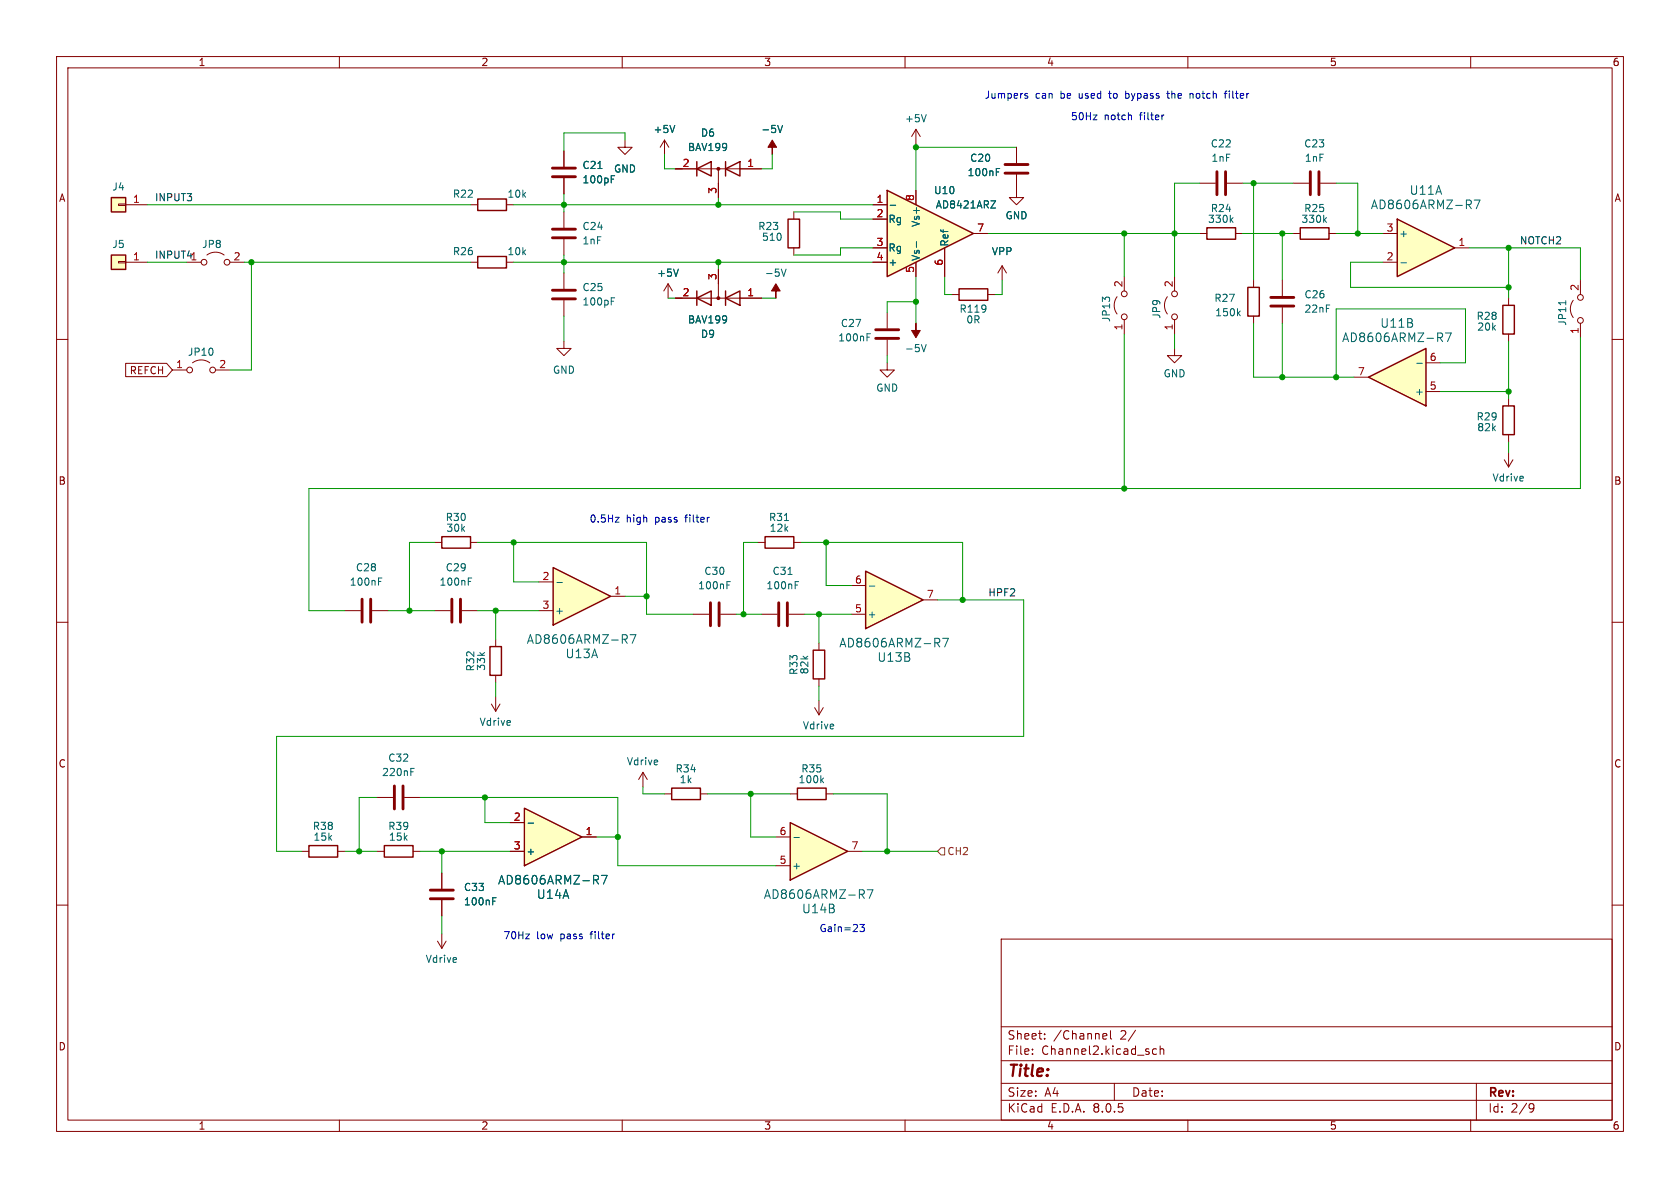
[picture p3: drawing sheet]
<svg xmlns="http://www.w3.org/2000/svg" width="297mm" height="210mm" viewBox="0 0 297 210" stroke-linecap="round" stroke-linejoin="round" font-family="sans-serif">
<g fill="none" stroke="#840000" stroke-width=".18">
<path d="M10 10h277v190h-277zM12 12h273v186h-273zM60 10v2M110 10v2M160 10v2M210 10v2M260 10v2M99.7 26.7v2.8M99.7 31.5v2.8M110.5 24.8v1.2h1.3l-1.3 1.3-1.3-1.3h1.3M117.5 24.8l-.8 1.2M117.5 24.8v2.5"/>
<path d="M117.5 24.8l.7 1.2M119.4 29.8h15.2M127 29.8v5.1M140.3 37.5v1.2M10 60h2M33 46.4h2.6M36.6 45.1a2.54 2.54 0 0 1 3 0M40.6 46.4h2.6M99.7 48.3v2.8M99.7 53.1v2.8M140.3 43.8v1.3M156.8 55.2v2.8"/>
<path d="M285 60h2M30.5 65.4h2.5M34 64.1a2.54 2.54 0 0 1 3.1 0M38.1 65.4h2.5M156.8 64.1v1.3h1.3l-1.3 1.3-1.2-1.3h1.2M156.8 60.1v2.8M134 95.9h1.3M140.3 95.9h1.3M10 110h2M87.6 113v1.3M87.6 119.4v1.3M285 110h2"/>
<path d="M113.7 136.5l-.8 1.3M113.7 136.5v2.6M113.7 136.5l.7 1.3M10 160h2M285 160h2M177 166h108v32h-108zM60 198v2M110 198v2M160 198v2M177 194.5h108M177 191.5h108M177 187.5h108"/>
<path d="M177 181.5h108M182.5 186.3v.1M182.5 185.5v.1M184.7 183.6v.1M184.7 182.8v.1M195.2 182.7l.4 .1 .1 .3-.7 .1M195.6 183.6l-.4 .1M196.3 182.2v1.3l.2 .2M197 191.5v3M200.7 182.1l-1.2 2M204.5 185.5l-.5-.1-.3 .3v.4l.2 .2h.6M205.1 185.5l.2-.1 .4 .1v.9"/>
<path d="M205.1 184.9v1.5M210 198v2M260 198v2M261 191.5v6.5M270.6 195.1l.5 .1a.99 .99 0 0 1-.4 1.4h-.2M271.2 195.7l-.3 .3h-.3"/>
<circle cx="36.1" cy="46.4" r=".51"/>
<circle cx="40.1" cy="46.4" r=".51"/>
<circle cx="33.5" cy="65.4" r=".51"/>
<circle cx="37.6" cy="65.4" r=".51"/>
</g>
<path d="M123.2 28.6v2.5M123.2 29.8l2.5-1.2v2.5zM128.3 28.6v2.5M128.3 29.8l2.5-1.2v2.5zM139.3 38.7h2.1v5.1h-2.1zM135.3 94.9h5v2h-5zM86.6 114.3h2v5.1h-2z" fill="none" stroke="#840000" stroke-width=".25"/>
<path d="M105.7 29.8h.7M108.1 31.7h.4M119.3 22.2l-.4 1.2M137.5 22.2l.4 1.2 .4-1.2M108.1 53.3h.4M108.1 52.6h.6M153.3 59.6h.4M153.3 59h.6M138.7 92h.7" fill="none" stroke="#006464" stroke-width=".18"/>
<path d="M97.7 31.2h4M97.7 29.7h4M97.7 52.8h4M97.7 51.3h4M154.8 58.3h4.1M154.8 59.8h4.1" fill="none" stroke="#840000" stroke-width=".51"/>
<g fill="#840000" stroke="#840000" stroke-width=".18">
<path d="M136.5 24.8l.8 1.2h-.8v1.3v-1.3h-.7z"/>
<circle cx="127" cy="29.8" r=".25"/>
</g>
<path d="M19.7 34.9h2.5v2.6h-2.5z" fill="#ffffc2"/>
<path d="M21 36.1h1.2v.2h-1.2zM22.2 36.2h3.8M53.3 150.5h1.3M59.7 150.5h1.3M66.7 150.5h1.2M66.7 141h2.8M71.5 141h2.8M73 150.5h1.3" fill="none" stroke="#840000" stroke-width=".18"/>
<path d="M19.7 34.9h2.5v2.6h-2.5zM54.6 149.5h5.1v2h-5.1zM67.9 149.5h5.1v2h-5.1z" fill="none" stroke="#840000" stroke-width=".25"/>
<path d="M69.7 138.9v4.1M71.2 138.9v4.1" fill="none" stroke="#840000" stroke-width=".51"/>
<path d="M72.6 136.4h.5M72.6 135.8h.6" fill="none" stroke="#006464" stroke-width=".18"/>
<path d="M19.7 45.1h2.5v2.5h-2.5z" fill="#ffffc2"/>
<path d="M21 46.2h1.2v.3h-1.2zM22.2 46.4h3.8" fill="none" stroke="#840000" stroke-width=".18"/>
<path d="M19.7 45.1h2.5v2.5h-2.5z" fill="none" stroke="#840000" stroke-width=".25"/>
<path d="M241.9 66.7l10.2-5.1v10.2z" fill="#ffffc2"/>
<path d="M84.5 35.2h5v2h-5zM84.5 45.3h5v2.1h-5zM241.9 66.7l10.2-5.1v10.2z" fill="none" stroke="#840000" stroke-width=".25"/>
<g fill="none" stroke="#840000" stroke-width=".18">
<path d="M83.2 36.2h1.3M89.5 36.2h1.3M83.2 46.4h1.3M89.5 46.4h1.3M278.1 53.1a2.53 2.53 0 0 0 0 3M279.4 49.5v2.6M279.4 57.2v2.5M239.4 66.7h2.5M252.1 69.2h2.5M252.1 64.1h2.5M265.9 81.3l.8 1.3M266.7 80v2.6"/>
<path d="M267.5 81.3l-.8 1.3M78.1 154.3v2.8M78.1 159.1v2.8M77.3 166.4l.8 1.2M78.1 165.1v2.5M78.9 166.4l-.8 1.2"/>
<circle cx="279.4" cy="56.6" r=".51"/>
<circle cx="279.4" cy="52.6" r=".51"/>
</g>
<path d="M254.5 59.7l.5 .7M254.9 58.9l.1 .3-.1 .4M255.5 58.9h1.1l-.7 1.5M276.8 53.2v.7M250.5 64.2h.9M87.1 159.3h.4M87.1 158.7h.6" fill="none" stroke="#006464" stroke-width=".18"/>
<path d="M76.1 157.4h4M76.1 158.9h4" fill="none" stroke="#840000" stroke-width=".51"/>
<path d="M92.7 142.9l10.2 5.1-10.2 5z" fill="#ffffc2"/>
<path d="M220.6 50.8h2v5.1h-2zM265.7 71.8h2v5h-2zM92.7 142.9l10.2 5.1-10.2 5z" fill="none" stroke="#840000" stroke-width=".25"/>
<path d="M221.6 49.5v1.3M221.6 55.9v1.3M99.7 60.3v1.3h1.3l-1.3 1.3-1.3-1.3h1.3M266.7 70.5v1.3M266.7 76.8v1.3M90.2 145.4h2.5M90.2 150.5h2.5M102.9 148h2.5" fill="none" stroke="#840000" stroke-width=".18"/>
<path d="M218.9 55.3l.4 .5M219.3 55l-.5 .5M93.4 145.5h.9M105.3 155.5l.5 .8M105.7 154.8l.1 .2-.1 .5M106.3 154.7h1l-.6 1.6" fill="none" stroke="#006464" stroke-width=".18"/>
<path d="M247 38.7l10.2 5.1-10.2 5.1z" fill="#ffffc2"/>
<path d="M247 38.7l10.2 5.1-10.2 5.1zM265.7 54h2v5.1h-2z" fill="none" stroke="#840000" stroke-width=".25"/>
<path d="M99.7 37.5v2.8M99.7 42.3v2.8M244.5 46.4h2.5M244.5 41.3h2.5M257.2 43.8h2.5M266.7 52.7v1.3M266.7 59.1v1.2" fill="none" stroke="#840000" stroke-width=".18"/>
<path d="M259.6 36.2l.5 .7M260 35.4l.1 .3-.1 .4M260.6 35.4h1l-.6 1.5M247.7 46.5h.9" fill="none" stroke="#006464" stroke-width=".18"/>
<path d="M97.7 42h4M97.7 40.5h4" fill="none" stroke="#840000" stroke-width=".51"/>
<path d="M156.8 33.7l15.3 7.6-15.3 7.6z" fill="#ffffc2"/>
<path d="M156.8 33.7l15.3 7.6-15.3 7.6zM169.5 51.1h5.1v2h-5.1zM229.9 40.3h5v2h-5zM118.7 139.3h5.1v2.1h-5.1z" fill="none" stroke="#840000" stroke-width=".25"/>
<g fill="none" stroke="#840000" stroke-width=".18">
<path d="M154.3 36.2h2.5M154.3 38.7h2.5M161.9 22.9v2.5M161.9 33.7v2.5M161.9 22.9l-.7 1.2M161.9 22.9l.8 1.2M179.7 30.9v4h1.3l-1.3 1.3-1.3-1.3h1.3M179.7 26v2.8M228.6 32.4h2.8M233.4 32.4h2.8M154.3 43.8h2.5M154.3 46.4h2.5"/>
<path d="M161.9 46.4v2.5M167 43.8v5.1M168.3 52.1h1.2M172.1 41.3h2.5M174.6 52.1h1.3M177.2 47l-.8 1.3M177.2 47v2.5M177.2 47l.7 1.3M197.5 52.5a2.55 2.55 0 0 0 0 3M198.8 48.9v2.5M198.8 56.5v2.6M206.4 52.5a2.55 2.55 0 0 0 0 3"/>
<path d="M207.6 48.9v2.5M207.6 56.5v2.6M228.6 41.3h1.3M234.9 41.3h1.3M207.6 61.6v1.3h1.3l-1.3 1.2-1.2-1.2h1.2M122.6 108.6h2.7M127.4 108.6h2.8M86.9 124.5l.7 1.2M87.6 123.2v2.5M88.4 124.5l-.8 1.2M117.5 140.3h1.2M123.8 140.3h1.3"/>
<circle cx="198.8" cy="51.9" r=".51"/>
<circle cx="198.8" cy="56" r=".51"/>
<circle cx="207.6" cy="56" r=".51"/>
<circle cx="207.6" cy="51.9" r=".51"/>
</g>
<path d="M157.4 36.3h.9M163.7 20.3l-.4 1.2M175.2 35.5h.8l-.8 1.3h.8M176.1 30.4h.5M176.1 29.8h.6M234.1 38.8l.4 .5M234.5 38.5l-.5 .5M162 42.7v1M162.9 60.9l.4 1.3 .4-1.3M128.5 103.4h.4M128.5 102.8h.6" fill="none" stroke="#006464" stroke-width=".18"/>
<path d="M177.7 29.1h4M177.7 30.6h4M231.6 30.4v4M233.2 30.4v4M125.6 106.6v4M127.1 106.6v4" fill="none" stroke="#840000" stroke-width=".51"/>
<path d="M161.9 57.2v1.2h.8l-.8 1.3-.7-1.3h.7z" fill="#840000" stroke="#840000" stroke-width=".18"/>
<path d="M97.8 100.3l10.1 5.1-10.1 5.1z" fill="#ffffc2"/>
<path d="M213.4 40.3h5v2h-5zM97.8 100.3l10.1 5.1-10.1 5.1z" fill="none" stroke="#840000" stroke-width=".25"/>
<path d="M212.1 32.4h2.8M216.9 32.4h2.8M212.1 41.3h1.3M218.4 41.3h1.3M226.7 49.5v2.8M226.7 54.4v2.8M95.2 102.9h2.6M95.2 108h2.6M107.9 105.4h2.6" fill="none" stroke="#840000" stroke-width=".18"/>
<path d="M217.6 38.8l.4 .5M218 38.5l-.5 .5M98.4 103h1M110.4 113l.5 .7M110.7 112.3l.2 .2-.2 .4M111.4 112.2h1l-.6 1.5" fill="none" stroke="#006464" stroke-width=".18"/>
<path d="M215.1 30.4v4M216.7 30.4v4M224.7 52.6h4M224.7 54.1h4" fill="none" stroke="#840000" stroke-width=".51"/>
<path d="M139.7 145.4l10.2 5.1-10.2 5.1z" fill="#ffffc2"/>
<path d="M141 139.3h5v2.1h-5zM139.7 145.4l10.2 5.1-10.2 5.1z" fill="none" stroke="#840000" stroke-width=".25"/>
<path d="M61 108h2.8M65.8 108h2.8M137.2 153h2.5M137.2 148h2.5M139.7 140.3h1.3M146 140.3h1.3M149.9 150.5h2.5" fill="none" stroke="#840000" stroke-width=".18"/>
<path d="M66.9 102.8h.4M66.9 102.2h.6M145.2 137.9l.4 .5M145.6 137.5l-.5 .5M140.4 148.1h.9M152.3 158.1l.5 .7M152.7 157.4l.1 .2-.1 .4M153.3 157.3h1l-.6 1.5" fill="none" stroke="#006464" stroke-width=".18"/>
<path d="M64 105.9v4.1M65.5 105.9v4.1" fill="none" stroke="#840000" stroke-width=".51"/>
<path d="M153 101l10.2 5-10.2 5.1z" fill="#ffffc2"/>
<path d="M123.2 51.4v2.6M123.2 52.7l2.5-1.3v2.6zM128.3 51.4v2.6M128.3 52.7l2.5-1.3v2.6zM78.1 94.9h5.1v2h-5.1zM143.8 114.9h2v5.1h-2zM153 101l10.2 5-10.2 5.1z" fill="none" stroke="#840000" stroke-width=".25"/>
<g fill="none" stroke="#840000" stroke-width=".18">
<path d="M99.7 26.7v2.8M99.7 31.5v2.8M119.4 29.8h3.8M127 32.4v2.5M130.8 29.8h3.8M154.3 36.2h2.5M154.3 38.7h2.5M161.9 33.7v2.5M179.7 26v2.8M179.7 30.9v2.8M118.1 50.2l-.8 1.2M118.1 50.2v2.5"/>
<path d="M118.1 50.2l.8 1.2M119.4 52.7h15.2M127 47.6v5.1M154.3 43.8h2.5M154.3 46.4h2.5M161.9 46.4v2.5M167 43.8v5.1M172.1 41.3h2.5M22.2 64.2h7.3l1 1.2-1 1.2h-7.3zM76.8 95.9h1.3M83.2 95.9h1.3M76.8 108h2.8"/>
<path d="M81.7 108h2.8M134.6 108.6h2.8M139.4 108.6h2.8M144.8 113.7v1.2M150.5 108.6h2.5M150.5 103.5h2.5M163.2 106h2.5M144 125.1l.8 1.3M144.8 120v1.3M144.8 123.8v2.6M145.5 125.1l-.7 1.3M78.1 154.3v2.8"/>
<path d="M78.1 159.1v2.8M90.2 145.4h2.5M90.2 150.5h2.5M102.9 148h2.5"/>
</g>
<g fill="none" stroke="#006464" stroke-width=".18">
<path d="M105.7 29.8h.7M108.1 31.7h.4M119.3 22.2l-.4 1.2M137.5 22.2l.4 1.2 .4-1.2M157.4 36.3h.9M175.2 35.5h.8l-.8 1.3h.8M176.1 30.4h.5M176.1 29.8h.6M119.9 47.6l-.4 1.2M138.1 47.6l.5 1.2 .4-1.2M162 42.7v1M82.8 102.8h.4"/>
<path d="M82.8 102.2h.6M139.3 101.5h.7M140.6 103.4h.4M140.6 102.8h.6M153.7 103.6h1M165.6 113.6l.5 .8M166 112.9l.1 .2-.1 .5M166.6 112.8h1.1l-.7 1.6M87.1 159.3h.4M87.1 158.7h.6M93.4 145.5h.9M105.3 155.5l.5 .8"/>
<path d="M105.7 154.8l.1 .2-.1 .5M106.3 154.7h1l-.6 1.6"/>
</g>
<path d="M79.9 105.9v4.1M81.4 105.9v4.1M137.7 106.6v4M139.2 106.6v4" fill="none" stroke="#840000" stroke-width=".51"/>
<g fill="#840000" stroke="#840000" stroke-width=".18">
<path d="M137.2 50.2l.7 1.2h-.7v1.3v-1.3h-.8z"/>
<circle cx="127" cy="52.7" r=".25"/>
</g>
<path d="M166.4 149.9h.6v1.2h-.6l-.7-.6z" fill="none" stroke="#725600" stroke-width=".18"/>
<g fill="none" stroke="#0000c2" stroke-width=".18">
<path d="M181.2 16.9l.5 .2-.1 .2-.3 .1M181.2 16.6h.4M199 16.1v1.3M199 17.3l.1 .1M199.1 16.5l-.1 .1M206.3 16.5h.4M206.4 16.1v1.1l.3 .2M210.4 16.6l.3-.1 .2 .2M210.4 16.5v.9M216.4 16.5h.5M216.9 16.1l-.3 .2v1.1M193.3 20.3h.6l-.6 .9h.6"/>
<path d="M200 20.4v.8M205.8 20.3l-.3 .1M108.8 91.4h.6l-.6 .9h.6M125.3 91.4h.1M92.9 165.1h.7l-.7 .9h.7M108.5 165.1h.2M152 163.4h.8l-.4 .5 .3 .1v.6l-.1 .1-.6-.1"/>
</g>
<g fill="none" stroke="#009600" stroke-width=".18">
<path d="M26 36.2h57.2M90.8 36.2h63.5M99.7 34.3v3.2M110.5 24.8v-1.3h-10.8v3.2M117.5 27.3v2.5h1.9M127 34.9v1.3M136.5 27.3v2.5h-1.9M140.3 37.5h8.3v1.2h5.7M161.9 25.4v8.3M161.9 26h17.8M212.1 32.4h-4.5v16.5M219.7 32.4h8.9"/>
<path d="M221.6 32.4v17.1M236.2 32.4h3.8v8.9M26 46.4h7M43.2 46.4h40M44.4 46.4v19h-3.8M90.8 46.4h63.5M99.7 45.1v3.2M99.7 55.9v4.4M118.1 52.7h1.3M127 46.4v1.2M134.6 52.7h2.6M154.3 43.8h-5.7v1.3h-8.3"/>
<path d="M161.9 53.3h-5.1v1.9M161.9 48.9v8.3M167 48.9v3.2h1.3M174.6 41.3h37.5M177.2 49.5v2.6h-1.3M198.8 41.3v7.6M198.8 59.1v27.3M207.6 59.1v2.5M219.7 41.3h8.9M221.6 57.2v9.5h17.8M226.7 41.3v8.2M226.7 57.2v9.5"/>
<path d="M236.2 41.3h8.3M244.5 46.4h-5.7v4.4h27.9M259.7 43.8h19.7v5.7M266.7 43.8v8.9M279.4 59.7v26.7h-224.8v21.6h6.4M156.8 62.9v1.2M254.6 64.1h4.5v-9.5h-22.9v12.1M254.6 69.2h12.1M266.7 60.3v10.2M266.7 78.1v1.9M76.8 95.9h-4.4v12.1M84.5 95.9h29.8v12.7h8.3"/>
<path d="M90.8 95.9v7h4.4M134 95.9h-2.6v12.7M141.6 95.9h28.6v10.1M146 95.9v7.6h4.5M68.6 108h8.2M84.5 108h10.7M87.6 108v5M110.5 105.4h3.8M130.2 108.6h4.4M142.2 108.6h8.3M144.8 108.6v5.1M165.7 106h15.3v24.2h-132.1v20.3h4.4"/>
<path d="M87.6 120.7v2.5M113.7 139.1v1.2h3.8M144.8 121.3v2.5M61 150.5h5.7M66.7 141h-3.2v9.5M74.3 150.5h15.9M74.3 141h34.9v12h28M78.1 150.5v3.8M85.7 141v4.4h4.5M105.4 148h3.8M125.1 140.3h14.6M132.7 140.3v7.7h4.5"/>
<path d="M147.3 140.3h9.5v10.2M152.4 150.5h13.3M78.1 161.9v3.2"/>
</g>
<g fill="#009600" stroke="#009600" stroke-width=".18">
<circle cx="109.2" cy="148" r=".46"/>
<circle cx="63.5" cy="150.5" r=".46"/>
<circle cx="78.1" cy="150.5" r=".46"/>
<circle cx="85.7" cy="141" r=".46"/>
<circle cx="127" cy="46.4" r=".46"/>
<circle cx="127" cy="36.2" r=".46"/>
<circle cx="161.9" cy="53.3" r=".46"/>
<circle cx="90.8" cy="95.9" r=".46"/>
<circle cx="114.3" cy="105.4" r=".46"/>
<circle cx="72.4" cy="108" r=".46"/>
<circle cx="87.6" cy="108" r=".46"/>
<circle cx="44.4" cy="46.4" r=".46"/>
<circle cx="156.8" cy="150.5" r=".46"/>
<circle cx="144.8" cy="108.6" r=".46"/>
<circle cx="131.4" cy="108.6" r=".46"/>
<circle cx="146" cy="95.9" r=".46"/>
<circle cx="132.7" cy="140.3" r=".46"/>
<circle cx="226.7" cy="41.3" r=".46"/>
<circle cx="240" cy="41.3" r=".46"/>
<circle cx="226.7" cy="66.7" r=".46"/>
<circle cx="236.2" cy="66.7" r=".46"/>
<circle cx="221.6" cy="32.4" r=".46"/>
<circle cx="170.2" cy="106" r=".46"/>
<circle cx="198.8" cy="41.3" r=".46"/>
<circle cx="198.8" cy="86.4" r=".46"/>
<circle cx="207.6" cy="41.3" r=".46"/>
<circle cx="266.7" cy="50.8" r=".46"/>
<circle cx="266.7" cy="69.2" r=".46"/>
<circle cx="266.7" cy="43.8" r=".46"/>
<circle cx="99.7" cy="36.2" r=".46"/>
<circle cx="99.7" cy="46.4" r=".46"/>
<circle cx="161.9" cy="26" r=".46"/>
</g>
<text font-size="2.8" fill="#840000" x="178" y="190.9">Title:</text>
<g font-size="2.1" fill="#006464">
<text x="249.1" y="34.6">U11A</text>
<text x="242.3" y="37.2">AD8606ARMZ-R7</text>
<text x="243.9" y="58.1">U11B</text>
<text x="237.2" y="60.7">AD8606ARMZ-R7</text>
<text x="93" y="114">AD8606ARMZ-R7</text>
<text x="99.9" y="116.6">U13A</text>
<text x="148.3" y="114.7">AD8606ARMZ-R7</text>
<text x="155" y="117.2">U13B</text>
<text x="88" y="156.6">AD8606ARMZ-R7</text>
<text x="94.8" y="159.1">U14A</text>
<text x="134.9" y="159.1">AD8606ARMZ-R7</text>
<text x="141.7" y="161.6">U14B</text>
</g>
<g font-size="2.1" fill="#840000">
<text x="178" y="184">Sheet:</text>
<text x="186.2" y="184">/Channel</text>
<text x="198.1" y="184">2/</text>
<text x="178" y="186.7">File:</text>
<text x="184.1" y="186.7">Channel2.kicad_sch</text>
<text x="178" y="196.9">KiCad</text>
<text x="178" y="194.1">Size:</text>
<text x="184.7" y="194.1">A4</text>
<text x="185.7" y="196.9">E.D.A.</text>
<text x="193.3" y="196.9">8.0.5</text>
<text x="200" y="194.1">Date:</text>
<text x="263" y="194.3">Rev:</text>
<text x="263" y="196.9">Id:</text>
<text x="267.1" y="196.9">2/9</text>
</g>
<g font-size="1.8" fill="#840000">
<text x="35" y="11.9">1</text>
<text x="85" y="11.9">2</text>
<text x="135" y="11.9">3</text>
<text x="185" y="11.9">4</text>
<text x="235" y="11.9">5</text>
<text x="285" y="11.9">6</text>
<text x="10.3" y="35.9">A</text>
<text x="285.3" y="35.9">A</text>
<text x="22.8" y="66.4">REFCH</text>
<text x="10.3" y="85.9">B</text>
<text x="285.3" y="85.9">B</text>
<text x="10.3" y="135.9">C</text>
<text x="285.3" y="135.9">C</text>
<text x="10.3" y="185.9">D</text>
<text x="285.3" y="185.9">D</text>
<text x="35" y="199.9">1</text>
<text x="85" y="199.9">2</text>
<text x="135" y="199.9">3</text>
<text x="185" y="199.9">4</text>
<text x="235" y="199.9">5</text>
<text x="285" y="199.9">6</text>
</g>
<g font-size="1.8" fill="#0000c2">
<text x="174" y="17.5">Jumpers</text>
<text x="183" y="17.5">can</text>
<text x="187.6" y="17.5">be</text>
<text x="191" y="17.5">used</text>
<text x="196.6" y="17.5">to</text>
<text x="199.6" y="17.5">bypass</text>
<text x="207.3" y="17.5">the</text>
<text x="211.4" y="17.5">notch</text>
<text x="217.8" y="17.5">filter</text>
<text x="189.2" y="21.3">50Hz</text>
<text x="195.2" y="21.3">notch</text>
<text x="201.6" y="21.3">filter</text>
<text x="104.1" y="92.5">0.5Hz</text>
<text x="110.7" y="92.5">high</text>
<text x="115.9" y="92.5">pass</text>
<text x="121.4" y="92.5">filter</text>
<text x="88.9" y="166.1">70Hz</text>
<text x="94.8" y="166.1">low</text>
<text x="99.2" y="166.1">pass</text>
<text x="104.7" y="166.1">filter</text>
<text x="144.8" y="164.9">Gain=23</text>
</g>
<g font-size="1.8" fill="#006464">
<text x="115.4" y="23.7">+5V</text>
<text x="134.5" y="23.7">-5V</text>
<text x="159.9" y="21.8">+5V</text>
<text x="121.5" y="26.9">BAV199</text>
<text x="123.8" y="24.4">D6</text>
<text x="171.4" y="28.8">C20</text>
<text x="214" y="26.3">C22</text>
<text x="214.1" y="28.8">1nF</text>
<text x="230.5" y="26.3">C23</text>
<text x="230.6" y="28.8">1nF</text>
<text x="19.8" y="33.9">J4</text>
<text x="80" y="35.2">R22</text>
<text x="89.6" y="35.2">10k</text>
<text x="102.9" y="32.6">100pF</text>
<text x="102.9" y="30.1">C21</text>
<text x="108.5" y="30.7">GND</text>
<text x="165" y="34.5">U10</text>
<text x="171" y="31.3">100nF</text>
<text x="102.9" y="40.9">C24</text>
<text x="133.9" y="40.9">R23</text>
<text x="157" y="39.6">Rg</text>
<text x="162.8" y="40.2" transform="rotate(-90 162.8 40.2)">Vs+</text>
<text x="165.3" y="37.1">AD8421ARZ</text>
<text x="177.7" y="39">GND</text>
<text x="213.5" y="39.6">330k</text>
<text x="214" y="37.7">R24</text>
<text x="230" y="39.6">330k</text>
<text x="230.5" y="37.7">R25</text>
<text x="19.8" y="44">J5</text>
<text x="35.6" y="44">JP8</text>
<text x="80" y="45.3">R26</text>
<text x="89.6" y="45.3">10k</text>
<text x="102.9" y="43.4">1nF</text>
<text x="134.6" y="42.8">510</text>
<text x="157" y="44.7">Rg</text>
<text x="157" y="47.2">+</text>
<text x="162.8" y="46.2" transform="rotate(-90 162.8 46.2)">Vs-</text>
<text x="167.9" y="43.7" transform="rotate(-90 167.9 43.7)">Ref</text>
<text x="175.2" y="45.3">VPP</text>
<text x="247.3" y="42.1">+</text>
<text x="102.9" y="51.7">C25</text>
<text x="116.1" y="49.1">+5V</text>
<text x="135.1" y="49.1">-5V</text>
<text x="214.6" y="53.6">R27</text>
<text x="230.5" y="52.9">C26</text>
<text x="102.9" y="54.2">100pF</text>
<text x="121.5" y="57.4">BAV199</text>
<text x="123.8" y="59.9">D9</text>
<text x="148.5" y="58">C27</text>
<text x="169.5" y="55.5">R119</text>
<text x="170.7" y="57.4">0R</text>
<text x="196.4" y="57" transform="rotate(-90 196.4 57)">JP13</text>
<text x="205.3" y="56.4" transform="rotate(-90 205.3 56.4)">JP9</text>
<text x="214.7" y="56.1">150k</text>
<text x="230.5" y="55.5">22nF</text>
<text x="260.9" y="56.7">R28</text>
<text x="261.1" y="58.6">20k</text>
<text x="277.1" y="57.7" transform="rotate(-90 277.1 57.7)">JP11</text>
<text x="33.1" y="63.1">JP10</text>
<text x="148.1" y="60.6">100nF</text>
<text x="159.9" y="62.5">-5V</text>
<text x="97.7" y="66.3">GND</text>
<text x="154.8" y="69.4">GND</text>
<text x="205.6" y="66.9">GND</text>
<text x="250.1" y="70.1">+</text>
<text x="260.9" y="74.5">R29</text>
<text x="261.1" y="76.4">82k</text>
<text x="263.8" y="85.3">Vdrive</text>
<text x="78.7" y="92.3">R30</text>
<text x="78.8" y="94.2">30k</text>
<text x="135.8" y="92.3">R31</text>
<text x="136" y="94.2">12k</text>
<text x="62.8" y="101.2">C28</text>
<text x="78.7" y="101.2">C29</text>
<text x="124.4" y="101.8">C30</text>
<text x="136.5" y="101.8">C31</text>
<text x="61.7" y="103.7">100nF</text>
<text x="77.6" y="103.7">100nF</text>
<text x="123.3" y="104.4">100nF</text>
<text x="135.4" y="104.4">100nF</text>
<text x="98" y="108.8">+</text>
<text x="153.3" y="109.4">+</text>
<text x="84" y="118.8" transform="rotate(-90 84 118.8)">R32</text>
<text x="86" y="118.7" transform="rotate(-90 86 118.7)">33k</text>
<text x="141.2" y="119.4" transform="rotate(-90 141.2 119.4)">R33</text>
<text x="143.1" y="119.3" transform="rotate(-90 143.1 119.3)">82k</text>
<text x="84.7" y="128.5">Vdrive</text>
<text x="141.8" y="129.1">Vdrive</text>
<text x="67.5" y="137.4">220nF</text>
<text x="68.5" y="134.8">C32</text>
<text x="110.7" y="135.5">Vdrive</text>
<text x="119.3" y="136.8">R34</text>
<text x="141.6" y="136.8">R35</text>
<text x="120.1" y="138.7">1k</text>
<text x="141.1" y="138.7">100k</text>
<text x="55.2" y="146.9">R38</text>
<text x="55.3" y="148.8">15k</text>
<text x="68.5" y="146.9">R39</text>
<text x="68.7" y="148.8">15k</text>
<text x="93" y="151.4">+</text>
<text x="140" y="153.9">+</text>
<text x="81.9" y="160.2">100nF</text>
<text x="81.9" y="157.7">C33</text>
<text x="75.2" y="170.4">Vdrive</text>
</g>
<g font-size="1.8" fill="#a90000">
<text x="120.6" y="29.6">2</text>
<text x="132" y="29.6">1</text>
<text x="23.4" y="35.9">1</text>
<text x="126.7" y="34.4" transform="rotate(-90 126.7 34.4)">3</text>
<text x="154.9" y="35.9">1</text>
<text x="161.7" y="35.6" transform="rotate(-90 161.7 35.6)">8</text>
<text x="154.9" y="38.5">2</text>
<text x="172.6" y="41">7</text>
<text x="245" y="41">3</text>
<text x="23.4" y="46.1">1</text>
<text x="41.2" y="46.1">2</text>
<text x="154.9" y="43.6">3</text>
<text x="154.9" y="46.1">4</text>
<text x="166.8" y="47.1" transform="rotate(-90 166.8 47.1)">6</text>
<text x="245" y="46.1">2</text>
<text x="257.7" y="43.6">1</text>
<text x="120.6" y="52.5">2</text>
<text x="126.7" y="49.6" transform="rotate(-90 126.7 49.6)">3</text>
<text x="132" y="52.5">1</text>
<text x="161.7" y="48.3" transform="rotate(-90 161.7 48.3)">5</text>
<text x="198.5" y="50.9" transform="rotate(-90 198.5 50.9)">2</text>
<text x="207.4" y="50.9" transform="rotate(-90 207.4 50.9)">2</text>
<text x="279.1" y="51.5" transform="rotate(-90 279.1 51.5)">2</text>
<text x="198.5" y="58.5" transform="rotate(-90 198.5 58.5)">1</text>
<text x="207.4" y="58.5" transform="rotate(-90 207.4 58.5)">1</text>
<text x="279.1" y="59.1" transform="rotate(-90 279.1 59.1)">1</text>
<text x="31" y="65.2">1</text>
<text x="38.7" y="65.2">2</text>
<text x="252.7" y="63.9">6</text>
<text x="240" y="66.4">7</text>
<text x="252.7" y="69">5</text>
<text x="95.8" y="102.6">2</text>
<text x="95.8" y="107.7">3</text>
<text x="108.5" y="105.2">1</text>
<text x="151.1" y="103.3">6</text>
<text x="163.8" y="105.8">7</text>
<text x="151.1" y="108.3">5</text>
<text x="90.7" y="145.2">2</text>
<text x="103.4" y="147.7">1</text>
<text x="137.7" y="147.7">6</text>
<text x="90.7" y="150.2">3</text>
<text x="137.7" y="152.8">5</text>
<text x="150.4" y="150.2">7</text>
</g>
<g font-size="1.8" fill="#0f0f0f">
<text x="27.3" y="35.7">INPUT3</text>
<text x="27.3" y="45.8">INPUT41</text>
<text x="268.6" y="43.3">NOTCH2</text>
<text x="174.6" y="105.5">HPF2</text>
</g>
<text font-size="1.8" fill="#725600" x="167.4" y="151.4">CH2</text>
</svg>
